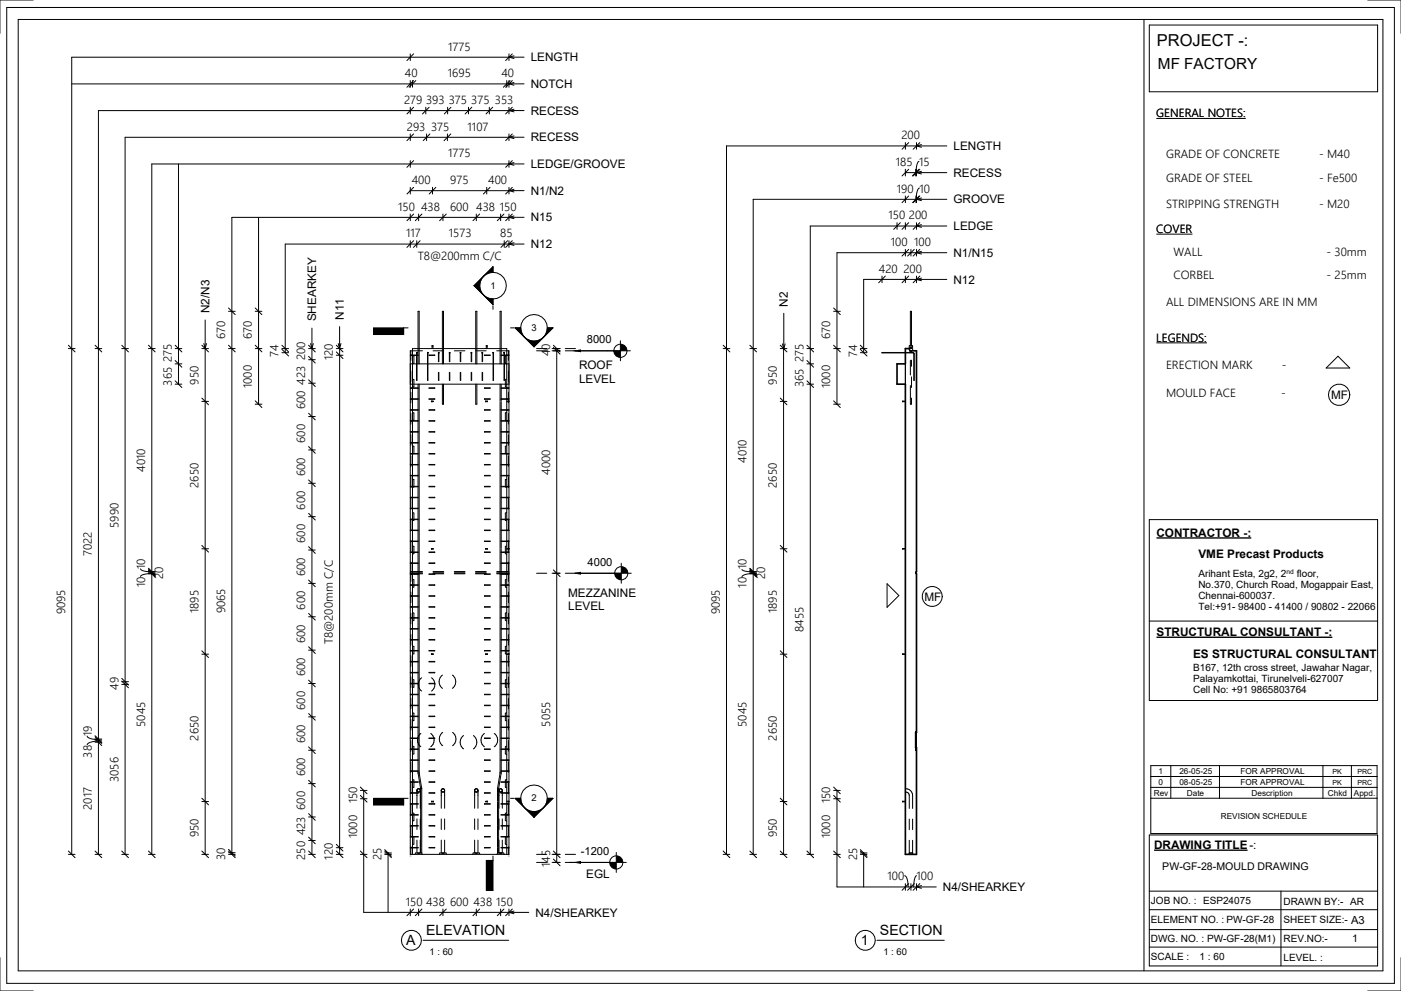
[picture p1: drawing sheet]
<svg xmlns="http://www.w3.org/2000/svg" width="420mm" height="297mm" viewBox="0 0 420 297" stroke-linecap="round" stroke-linejoin="round" font-family="sans-serif">
<g fill="#000">
<path d="M145 82.8l2.8-2.8v1.6l-1 .2zM142.2 85.6l2.8-2.8-.7 .8-.5 2zM142.2 85.6h1.6l.5 2 .7 .9zM145 88.5l1.8 1 1 .1v1.7zM154.5 239.3h1.6l.2 1.1 1 1.8zM164.1 239.3h1.7l-2.9 2.9 1.1-1.8zM112 239.3h9v2h-9zM145.8 258h2v9h-2zM160.1 243.3l2-.5 .8-.6-2.8 2.8zM157.3 242.2l.8 .6 2 .5v1.7zM172.6 258.6l1.5-.3v.5zM182.8 258.6h2v2a2 2 0 0 1-2-2z"/>
<path d="M184.8 256.6a2 2 0 0 1 2 2h-2z"/>
</g>
<g fill="none" stroke="#000" stroke-width=".3">
<path d="M123 16.2v2M124 16.2l-2 2M152.6 16.2v2M153.6 16.2l-2 2M154.1 16.7l-1.5 .4 1.5 .4M157.1 17.1l-135.6 .1v238.9M21.5 25.2h131.1M123 24.2v2M123 32.2v2M123.7 24.2v2M124 32.2l-2 2M124 24.2l-2 2"/>
<path d="M124.7 24.2l-2 2M127.7 32.2v2M128.7 32.2l-2 2M134.2 32.2v2M135.2 32.2l-2 2M140.5 32.2v2M141.5 32.2l-2 2M146.7 32.2v2M147.7 32.2l-2 2M151.9 24.2v2M152.6 24.2v2M152.6 32.2v2"/>
<path d="M152.6 25.1l1.5 .4M152.6 25.1h4.5M152.9 24.2l-2 2M153.6 32.2l-2 2M153.6 24.2l-2 2M154.1 24.7l-1.5 .4M154.1 32.7l-1.5 .4 1.5 .4M157.1 33.1l-127.6 .1v222.9M53.5 49.2v66M123 40.2v2M123 48.2v2M123 56.2v2"/>
<path d="M123 57.2h29.6M124 56.2l-2 2M124 48.2l-2 2M124 40.2l-2 2M127.9 40.2v2M128.9 40.2l-2 2M129.7 56.2v2M130.7 56.2l-2 2M134.2 40.2v2M135.2 40.2l-2 2M145.9 56.2v2M146.9 56.2l-2 2"/>
<path d="M152.6 40.2v2M152.6 48.2v2M152.6 56.2v2M152.6 57.1l1.5 .5M152.6 57.1h4.5M153.6 56.2l-2 2M153.6 48.2l-2 2M153.6 40.2l-2 2M154.1 48.7l-1.5 .4 1.5 .4M154.1 56.7l-1.5 .4M154.1 40.7l-1.5 .4 1.5 .4M157.1 41.1l-119.6 .1v214.9"/>
<path d="M157.1 49.1l-111.6 .1v206.9M271.5 43.8h-53.7v60.7M271.5 59.8h-45.7v44.7M77.5 65.2v56M123 64.2v2M123 72.2v2M124 72.2l-2 2M124 64.2l-2 2M125 72.2v2M125.5 64.2v2M126 72.2l-2 2M126.5 64.2l-2 2"/>
<path d="M132.8 64.2v2M133.8 64.2l-2 2M142.8 64.2v2M143.8 64.2l-2 2M150.1 64.2v2M151.1 64.2l-2 2M151.2 72.2v2M152.2 72.2l-2 2M152.6 64.2v2M152.6 72.2v2M153.6 72.2l-2 2M153.6 64.2l-2 2"/>
<path d="M154.1 64.7l-1.5 .5 1.5 .4M154.1 72.8l-1.5 .4 1.5 .4M157.1 65.2h-87.6v190.9M157.1 73.2h-71.6v32.5M269 67.8h-26v36.7M271.5 75.8h-20.5v17.5M61.5 95.9v160.2M68.5 93.3h2M68.5 92.3l2 2M76.5 93.3h2M76.5 92.3l2 2M93.5 98.4v157.7"/>
<path d="M101.8 97.9v6.6M142.2 85.6l5.6 5.7v-1.7M142.2 85.6h1.6M143.8 85.6a4 4 0 0 0 4 4M147.8 81.6a4 4 0 0 1 4 4 4 4 0 0 1-4 4M147.8 81.6a4 4 0 0 0-4 4 4 4 0 0 0 4 4M147.8 81.6a4 4 0 0 0-4 4M147.8 81.6v-1.6l-5.6 5.6M147.8 91.6v1.1M264.5 83.8h-5.5v20.7M20.5 104.5h2M20.5 103.5l2 2"/>
<path d="M28.5 104.5h2M28.5 103.5l2 2M36.5 104.5h2M36.5 103.5l2 2M44.5 104.5h2M44.5 103.5l2 2M52.5 104.5h2M52.5 109.1h2M52.5 115.2h2M52.5 114.2l2 2M52.5 108.1l2 2M52.5 103.5l2 2"/>
<path d="M60.5 104.5h2M60.5 119.3l2 2M60.5 103.5l2 2M61.1 103l.4 1.5 .4-1.5M68.5 104.5h2M68.5 103.5l2 2M76.5 104.5h2M76.5 103.5l2 2M84.5 104.5h2M84.5 105.7h2M84.5 104.7l2 2M84.5 103.5l2 2"/>
<path d="M92.5 104.5h2M92.5 113.9l2 2M92.5 114.9h2M92.5 106.8l2 2M92.5 107.8h2M92.5 103.5l2 2M93.1 103l.4 1.5 .4-1.5M100.8 104.5h2M100.8 105.5l2 2M100.8 106.5h2M100.8 103.5l2 2M101.4 103l.4 1.5"/>
<path d="M101.8 104.5v151.6M102.2 103l-.4 1.5M123 109.1h29.6M123 115.2h29.6M123.2 105.2v2.8M123.2 111.2v3.2M123.2 117.6v3.2M123.7 106.6l.4 .2v2.1l-.4 .2M123.7 113.6l.4 .2v2.2l-.4 .1M124.9 113.1v.9l.1-.9M124.9 105.7v.7M124.9 106.6v3.1"/>
<path d="M124.9 109.8v3.2M124.9 105.7h.1M125 105.7h.1M125 105.7v.7M125 106.6v3.1M125 109.8v3.2M125.4 106.4v-13.1h.3v13.1M125.4 106.6v2.5M125.4 115.2v1.1M125.4 116.4v3.2M125.4 119.7v3.1M125.4 106.4l-2.4 .1 2.4 .1"/>
<path d="M125.4 116.3h-2.4l2.4 .1M125.4 119.6h-2.4l2.4 .1M125.7 106.6v2.5M125.7 115.2v1.1M125.7 116.4v3.2M125.7 119.7v3.1M126.7 105.2h-3.7v150.9h29.6v-150.9h-3.7M128.2 113.1v.9l.1-.9M128.2 105.7v.7M128.2 106.6v3.1M128.2 109.8v3.2M128.2 105.7h.1"/>
<path d="M128.3 105.7h.1M128.3 105.7v.7M128.3 106.6v3.1M128.3 109.8v3.2M128.6 106.4h1.8l-1.8 .2M128.6 116.3h1.8l-1.8 .1M128.6 119.6h1.8l-1.8 .1M129.6 104.5v-.9h.2v.9M129.6 103.7h.2M129.9 105.2h3.1M131.5 111.6v2.4l.1-2.4M131.5 105.7v2.7"/>
<path d="M131.5 105.7h.1M131.6 105.7h.1M131.6 105.7v2.7M132.6 109.1v-15.8h.4v15.8M132.6 115.2v6h.4v-6M134.7 111.6v2.4l.2-2.4M134.7 105.7v2.7M134.7 105.7h.1M134.8 105.7h.1M134.9 105.7h.1M134.9 105.7v2.7M136.2 105.2h3.2"/>
<path d="M138 111.6v2.4l.1-2.4M138 105.7v2.7M138 105.7h.1M138.1 105.7h.1M138.1 105.7v2.7M141.3 111.6v2.4l.1-2.4M141.3 105.7v2.7M141.3 105.7h.1M141.4 105.7h.1M141.4 105.7v2.7M142.6 105.2h3.2M142.6 115.2v6h.4v-6"/>
<path d="M142.6 109.1v-15.8h.4v15.8M144.6 111.6v2.4l.1-2.4M144.6 105.7v2.7M144.6 105.7h.1M144.7 105.7h.1M144.7 105.7v2.7M145.8 104.5v-.9h.3v.9M145.8 103.7h.3M147 106.4h-1.7l1.7 .2M147 116.3h-1.7l1.7 .1M147 119.6h-1.7l1.7 .1M147.8 113.1v.9l.2-.9"/>
<path d="M147.8 105.7v.7M147.8 106.6v3.1M147.8 109.8v3.2M147.8 105.7h.1M147.9 105.7h-.1M147.9 105.7h.1M148 105.7h.1M148 105.7v.7M148 106.6v3.1M148 109.8v3.2M149.9 106.4v-13.1h.4v13.1M149.9 106.6v2.5"/>
<path d="M149.9 115.2v1.1M149.9 116.4v3.2M149.9 119.7v.5M150.2 106.4l2.4 .1-2.4 .1M150.2 116.3h2.4l-2.4 .1M150.2 119.6h2.4l-2.4 .1M150.3 106.6v2.5M150.3 115.2v1.1M150.3 116.4v3.2M150.3 119.7v.5M151.1 113.1v.9l.2-.9M151.1 105.7v.7"/>
<path d="M151.1 106.6v3.1M151.1 109.8v3.2M151.1 105.7h.1M151.2 105.7h-.1M151.2 105.7h.1M151.3 105.7v.7M151.3 106.6v3.1M151.3 109.8v3.2M151.9 106.6l-.4 .2v2.1l.4 .2M151.9 113.6l-.4 .2v2.2l.4 .1M152.4 105.2v2.8M152.4 111.2v3.2"/>
<path d="M152.4 117.6v3.2M160.9 105.2h3M160.9 104.5h3M165.5 105.2h2.4M165.5 104.5h2.4M165.9 103.5l2 2M165.9 104.2l2 2M166.9 104.5v154.1M169.5 105.2h3.1M169.5 104.5h3.1M264.5 105.7l9.5 .1 .1 8.2-.2-8.1zM271.5 109.1v6.1"/>
<path d="M272.6 104.5l.1-.9h.9v1.6M272.9 104.2a.23 .23 0 0 1 .3-.1 .23 .23 0 0 1 .1 .3 .23 .23 0 0 1-.4 0v-.1M273 103.6v-10.3h.3v10.3M273 104.1v.3M273 105.3v.3M273 108v4.4M273 115.6v4.5M273.3 119.3v1.9h-.3v-.6M273.3 104.1v.3M273.3 105.3v.3M273.3 108v1.8M273.3 113v3.2"/>
<path d="M401.2 106.8l3.5 3.5h-7.1zM60.5 120.3h2M76.5 121.2h2M76.5 120.2l2 2M92.5 133.9l2 2M92.5 134.9h2M92.5 123.9l2 2M92.5 124.9h2M123.2 123.9v3.2M123.2 130.3v3.2M123.2 136.7v3.2M123.7 123.6l.4 .2v2.2l-.4 .1"/>
<path d="M123.7 133.6l.4 .2v2.2l-.4 .1M125.4 123v3.1M125.4 126.3v3.1M125.4 129.5v3.2M125.4 132.8v3.2M125.4 136.1v3.1M125.4 139.4v3.1M125.4 122.8l-2.4 .1 2.4 .1M125.4 126.1l-2.4 .1 2.4 .1M125.4 129.4l-2.4 .1h2.4M125.4 132.7h-2.4l2.4 .1M125.4 136h-2.4l2.4 .1"/>
<path d="M125.4 139.2l-2.4 .1 2.4 .1M125.7 123v3.1M125.7 126.3v3.1M125.7 129.5v3.2M125.7 132.8v3.2M125.7 136.1v3.1M125.7 139.4v3.1M128.6 122.8h1.8l-1.8 .2M128.6 126.1h1.8l-1.8 .2M128.6 129.4h1.8l-1.8 .1M128.6 132.7h1.8l-1.8 .1M128.6 136h1.8l-1.8 .1"/>
<path d="M128.6 139.2h1.8l-1.8 .2M129.4 120.3l.5 .1h-.5zM145.6 120.3l.5 .1h-.5zM145.6 120.3v.1M147 122.8h-1.7l1.7 .2M147 126.1h-1.7l1.7 .2M147 129.4h-1.7l1.7 .1M147 132.7h-1.7l1.7 .1M147 136h-1.7l1.7 .1M147 139.2h-1.7l1.7 .2M149.9 120.4v2.4M149.9 123v3.1"/>
<path d="M149.9 126.3v3.1M149.9 129.5v3.2M149.9 132.8v3.2M149.9 136.1v3.1M149.9 139.4v3.1M150.2 122.8l2.4 .1-2.4 .1M150.2 126.1l2.4 .1-2.4 .1M150.2 129.4l2.4 .1h-2.4M150.2 132.7h2.4l-2.4 .1M150.2 136h2.4l-2.4 .1M150.2 139.2l2.4 .1-2.4 .1M150.3 120.4v2.4"/>
<path d="M150.3 123v3.1M150.3 126.3v3.1M150.3 129.5v3.2M150.3 132.8v3.2M150.3 136.1v3.1M150.3 139.4v3.1M151.9 123.6l-.4 .2v2.2l.4 .1M151.9 133.6l-.4 .2v2.2l.4 .1M151.9 120.4h.7M151.9 120.2h.7M152.4 123.9v3.2M152.4 130.3v3.2"/>
<path d="M152.4 136.7v3.2M152.5 120.2v.2M270.7 120.3v.1M271.5 120.3h-.9v.1h.9M273 120.2v.3M92.5 153.9l2 2M92.5 154.9h2M92.5 143.9l2 2M92.5 144.9h2M123.2 143v3.2M123.2 149.4v3.2M123.2 155.8v3.1"/>
<path d="M123.7 143.6l.4 .2v2.2l-.4 .1M123.7 153.6l.4 .2v2.2l-.4 .1M125.4 142.7v3.1M125.4 145.9v3.2M125.4 149.2v3.2M125.4 152.5v3.1M125.4 155.8v3.1M125.4 159.1v3.1M125.4 142.5l-2.4 .1 2.4 .1M125.4 145.8l-2.4 .1h2.4M125.4 149.1l-2.4 .1h2.4M125.4 152.4h-2.4l2.4 .1"/>
<path d="M125.4 155.6l-2.4 .1 2.4 .1M125.4 158.9l-2.4 .1 2.4 .1M125.7 142.7v3.1M125.7 145.9v3.2M125.7 149.2v3.2M125.7 152.5v3.1M125.7 155.8v3.1M125.7 159.1v3.1M128.6 142.5h1.8l-1.8 .2M128.6 145.8h1.8l-1.8 .1M128.6 149.1h1.8l-1.8 .1M128.6 152.4h1.8l-1.8 .1"/>
<path d="M128.6 155.6h1.8l-1.8 .2M128.6 158.9h1.8l-1.8 .2M147 142.5h-1.7l1.7 .2M147 145.8h-1.7l1.7 .1M147 149.1h-1.7l1.7 .1M147 152.4h-1.7l1.7 .1M147 155.6h-1.7l1.7 .2M147 158.9h-1.7l1.7 .2M149.9 142.7v3.1M149.9 145.9v3.2M149.9 149.2v3.2M149.9 152.5v3.1"/>
<path d="M149.9 155.8v3.1M149.9 159.1v3.1M150.2 142.5l2.4 .1-2.4 .1M150.2 145.8l2.4 .1h-2.4M150.2 149.1l2.4 .1h-2.4M150.2 152.4h2.4l-2.4 .1M150.2 155.6l2.4 .1-2.4 .1M150.2 158.9l2.4 .1-2.4 .1M150.3 142.7v3.1M150.3 145.9v3.2M150.3 149.2v3.2M150.3 152.5v3.1"/>
<path d="M150.3 155.8v3.1M150.3 159.1v3.1M151.9 143.6l-.4 .2v2.2l.4 .1M151.9 153.6l-.4 .2v2.2l.4 .1M152.4 143v3.2M152.4 149.4v3.2M152.4 155.8v3.1M42.1 170.6a4 4 0 0 0 3.4 .8M44.5 172h2M44.5 171.4h2M44.5 171.5h2M44.5 171.9h2"/>
<path d="M44.5 171l2 2M44.5 170.9l2 2M44.5 170.5l2 2M44.5 170.4l2 2M45.5 171.9l-1.7 .2a1.87 1.87 0 0 0-1.7 .7M60.5 163.5l2 2M60.5 164.5h2M92.5 173.9l2 2M92.5 174.9h2M92.5 163.9l2 2M92.5 164.9h2M123.2 162.1v3.2"/>
<path d="M123.2 168.5v2.9M123.2 172v2.3M123.2 177.5v3.2M123.2 172h3.5M123.2 171.4h3.5M123.2 171.4l-.2 .1h3.7M123.4 172l-.4 .1 2.4 .1M123.7 163.6l.4 .2v2.2l-.4 .1M123.7 173.6l.4 .2v2.2l-.4 .1M125.4 162.3v3.2M125.4 165.6v3.2M125.4 168.9v3.1"/>
<path d="M125.4 172.2v3.1M125.4 175.5v3.1M125.4 178.7v3.2M125.4 162.2l-2.4 .1h2.4M125.4 165.5l-2.4 .1h2.4M125.4 168.8h-2.4l2.4 .1M125.4 175.3l-2.4 .1 2.4 .1M125.4 178.6l-2.4 .1h2.4M125.7 162.3v3.2M125.7 165.6v3.2M125.7 168.9v3.1M125.7 172.2v3.1"/>
<path d="M125.7 175.5v3.1M125.7 178.7v3.2M126.7 171.9h-3.7l.2 .1M128.6 162.2h1.8l-1.8 .1M128.6 165.5h1.8l-1.8 .1M128.6 168.8h1.8l-1.8 .1M128.6 175.3h1.8l-1.8 .2M128.6 178.6h1.8l-1.8 .1M129.4 164.4l.5 .2h-.5zM129.9 171.4h3.1M129.9 171.5h3.1M129.9 171.9h3.1"/>
<path d="M130.4 172l-1.8 .2M133 172h-4.4M136.2 172h3.2M136.2 171.4h3.2M136.2 171.5h3.2M136.2 171.9h3.2M142.6 172h4.4M142.6 171.4h3.2M142.6 171.5h3.2M142.6 171.9h3.2M145.3 172l1.7 .2M145.6 164.4l.5 .2h-.5z"/>
<path d="M145.6 164.4v.2M147 162.2h-1.7l1.7 .1M147 165.5h-1.7l1.7 .1M147 168.8h-1.7l1.7 .1M147 175.3h-1.7l1.7 .2M147 178.6h-1.7l1.7 .1M148.9 172h3.5M148.9 171.4h3.5M148.9 171.9h3.7l-.2 .1M149.9 162.3v2.1M149.9 164.6v.9M149.9 165.6v3.2"/>
<path d="M149.9 168.9v3.1M149.9 172.2v3.1M149.9 175.5v3.1M149.9 178.7v3.2M150.2 162.2l2.4 .1h-2.4M150.2 165.5l2.4 .1h-2.4M150.2 168.8h2.4l-2.4 .1M150.2 175.3l2.4 .1-2.4 .1M150.2 178.6l2.4 .1h-2.4M150.3 162.3v2.1M150.3 164.6v.9M150.3 165.6v3.2"/>
<path d="M150.3 168.9v3.1M150.3 172.2v3.1M150.3 175.5v3.1M150.3 178.7v3.2M151.9 163.6l-.4 .2v2.2l.4 .1M151.9 173.6l-.4 .2v2.2l.4 .1M151.9 164.6h.7M151.9 164.4h.7M152.2 172l.4 .1-2.4 .1M152.4 162.1v3.2M152.4 168.5v2.9M152.4 172v2.3"/>
<path d="M152.4 177.5v3.2M152.4 171.4l.2 .1h-3.7M152.5 164.4v.2M160.9 171.9h3M165.5 171.9h2.4M165.9 170.9l2 2M169.5 171.9h3.1M266 175l3.5 3.5-3.5 3.6zM270.7 164.4v.2M271.5 164.4h-.9v.2h.9M60.5 195.1l2 2M60.5 196.1h2"/>
<path d="M92.5 193.9l2 2M92.5 194.9h2M92.5 183.9l2 2M92.5 184.9h2M123.2 183.9v3.1M123.2 190.2v3.2M123.2 196.6v3.2M123.7 183.7l.4 .1v2.2l-.4 .2M123.7 193.7l.4 .1v2.2l-.4 .2M125.4 182v3.2M125.4 185.3v3.2M125.4 188.6v3.1"/>
<path d="M125.4 191.9v3.1M125.4 195.1v3.2M125.4 198.4v3.2M125.4 181.9l-2.4 .1h2.4M125.4 185.2h-2.4l2.4 .1M125.4 188.5h-2.4l2.4 .1M125.4 191.7l-2.4 .1 2.4 .1M125.4 195l-2.4 .1h2.4M125.4 198.3l-2.4 .1h2.4M125.7 182v3.2M125.7 185.3v3.2M125.7 188.6v3.1"/>
<path d="M125.7 191.9v3.1M125.7 195.1v3.2M125.7 198.4v3.2M128.6 181.9h1.8l-1.8 .1M128.6 185.2h1.8l-1.8 .1M128.6 188.5h1.8l-1.8 .1M128.6 191.7h1.8l-1.8 .2M128.6 195h1.8l-1.8 .1M128.6 198.3h1.8l-1.8 .1M129.4 196l.5 .2h-.5zM145.6 196l.5 .2h-.5zM145.6 196v.2"/>
<path d="M147 181.9h-1.7l1.7 .1M147 185.2h-1.7l1.7 .1M147 188.5h-1.7l1.7 .1M147 191.7h-1.7l1.7 .2M147 195h-1.7l1.7 .1M147 198.3h-1.7l1.7 .1M149.9 182v3.2M149.9 185.3v3.2M149.9 188.6v3.1M149.9 191.9v3.1M149.9 195.1v.9M149.9 196.2v2.1"/>
<path d="M149.9 198.4v3.2M150.2 181.9l2.4 .1h-2.4M150.2 185.2h2.4l-2.4 .1M150.2 188.5h2.4l-2.4 .1M150.2 191.7l2.4 .1-2.4 .1M150.2 195l2.4 .1h-2.4M150.2 198.3l2.4 .1h-2.4M150.3 182v3.2M150.3 185.3v3.2M150.3 188.6v3.1M150.3 191.9v3.1M150.3 195.1v.9"/>
<path d="M150.3 196.2v2.1M150.3 198.4v3.2M151.9 183.7l-.4 .1v2.2l.4 .2M151.9 193.7l-.4 .1v2.2l.4 .2M151.9 196h.7M151.9 196.2h.7M152.4 183.9v3.1M152.4 190.2v3.2M152.4 196.6v3.2M152.5 196v.2M270.7 196v.2M271.5 196h-.9v.2h.9"/>
<path d="M36.5 204.2l2 2M36.5 205.2h2M36.5 203.4l2 2M36.5 204.4h2M92.5 213.9l2 2M92.5 214.9h2M92.5 203.9l2 2M92.5 204.9h2M123.2 202.9v3.2M123.2 209.3v3.2M123.2 215.7v3.2M123.7 203.7l.4 .1v2.2l-.4 .2"/>
<path d="M123.7 213.7l.4 .1v2.2l-.4 .2M125.4 201.7v3.2M125.4 205v3.1M125.4 208.3v3.1M125.4 211.6v3.1M125.4 214.8v3.2M125.4 218.1v3.2M125.4 201.6h-2.4l2.4 .1M125.4 204.9h-2.4l2.4 .1M125.4 208.1l-2.4 .1 2.4 .1M125.4 211.4l-2.4 .1 2.4 .1M125.4 214.7l-2.4 .1h2.4"/>
<path d="M125.4 218h-2.4l2.4 .1M125.7 201.7v3.2M125.7 205v3.1M125.7 208.3v3.1M125.7 211.6v3.1M125.7 214.8v3.2M125.7 218.1v3.2M126.2 219.9a2.45 2.45 0 0 0 0 4M126.4 203.2a2.45 2.45 0 0 0 0 4M128.6 201.6h1.8l-1.8 .1M128.6 204.9h1.8l-1.8 .1M128.6 208.1h1.8l-1.8 .2"/>
<path d="M128.6 211.4h1.8l-1.8 .2M128.6 214.7h1.8l-1.8 .1M128.6 218h1.8l-1.8 .1M129.1 219.9a2.45 2.45 0 0 1 0 4M129.4 203.2a2.45 2.45 0 0 1 0 4M132.7 202.4a2.45 2.45 0 0 0 0 4M132.7 219.6a2.45 2.45 0 0 0 0 4M135.6 202.4a2.45 2.45 0 0 1 0 4M135.7 219.6a2.45 2.45 0 0 1 0 4M145.2 219.9a2.45 2.45 0 0 0 0 4M147 201.6h-1.7l1.7 .1M147 204.9h-1.7l1.7 .1"/>
<path d="M147 208.1h-1.7l1.7 .2M147 211.4h-1.7l1.7 .2M147 214.7h-1.7l1.7 .1M147 218h-1.7l1.7 .1M148.2 219.9a2.45 2.45 0 0 1 0 4M149.9 201.7v3.2M149.9 205v3.1M149.9 208.3v3.1M149.9 211.6v3.1M149.9 214.8v3.2M149.9 218.1v3.2M150.2 201.6h2.4l-2.4 .1"/>
<path d="M150.2 204.9h2.4l-2.4 .1M150.2 208.1l2.4 .1-2.4 .1M150.2 211.4l2.4 .1-2.4 .1M150.2 214.7l2.4 .1h-2.4M150.2 218h2.4l-2.4 .1M150.3 201.7v3.2M150.3 205v3.1M150.3 208.3v3.1M150.3 211.6v3.1M150.3 214.8v3.2M150.3 218.1v3.2M151.9 203.7l-.4 .1v2.2l.4 .2"/>
<path d="M151.9 213.7l-.4 .1v2.2l.4 .2M152.4 202.9v3.2M152.4 209.3v3.2M152.4 215.7v3.1M274.5 219.6v-.2h.3v4.9l-.3 .1M26.1 220.7a3.6 3.6 0 0 0 3.4 1M28.5 221.5l2 2M28.5 222.5h2M28.5 220.9l2 2M28.5 221.9h2M28.5 220.6l2 2M28.5 221.6h2"/>
<path d="M29.5 222.2l-1.7 .1a1.8 1.8 0 0 0-1.7 1M60.5 239.3l2 2M92.5 233.9l2 2M92.5 234.9h2M92.5 223.9l2 2M92.5 224.9h2M108 236l2.1 2M108 237h2.1M108 238.5l2.1 2M108 239.5h2.1M109 237v36.5h49.5M121 239.3v2h-9v-2h10.4"/>
<path d="M123.2 222v3.2M123.2 228.4v3.2M123.2 234.8v3.1M123.7 223.7l.4 .1v2.2l-.4 .2M123.7 233.7l.4 .1v2.2l-.4 .2M125 237l.5 .5M125 237v5.3M125.1 236.7a.5 .5 0 0 0 .4 .8M125.1 236.7h.1M125.4 231.2l.4 3.2M125.4 221.4v3.1M125.4 224.7v3.1"/>
<path d="M125.4 228v3.1M125.4 221.3h-2.4l2.4 .1M125.4 224.5l-2.4 .1 2.4 .1M125.4 227.8l-2.4 .1 2.4 .1M125.4 231.1l-2.4 .1h2.4M125.4 234.4h-2.4l2.4 .1M125.4 237.7h-2.4l2.4 .1M125.5 236.5l-.4 .2M125.5 236.5l.5 .5M125.5 236.5l-.5 .5M125.5 236.5a.5 .5 0 0 1 .5 .7M125.7 231.2l.4 3.2"/>
<path d="M125.7 221.4v3.1M125.7 224.7v3.1M125.7 228v3.1M125.8 234.5l.3 3.2M126 237.2l-.5 .3M126 237l-.5 .5M126 237v5.3M126.1 237.8v3.1M126.1 234.5l.4 3.2M126.5 237.8v3.1M128.6 221.3h1.8l-1.8 .1M128.6 224.5h1.8l-1.8 .2"/>
<path d="M128.6 227.8h1.8l-1.8 .2M128.6 231.1h1.8l-1.8 .1M128.6 234.4h1.8l-1.8 .1M128.6 237.7h1.8l-1.8 .1M132.3 237l.5 .5M132.3 237v5.3M132.4 236.7l.2 .7M132.4 236.7h.1M132.6 237.4l.2 .1M132.8 236.5l-.4 .2M132.8 236.5l.5 .5M132.8 236.5l-.5 .5"/>
<path d="M132.8 236.5l.4 .2M133.2 236.7v.5M133.2 237.2l-.4 .3M133.3 237l-.5 .5M133.3 237v5.3M139 220.5a2.45 2.45 0 0 0 0 4M141.9 220.5a2.45 2.45 0 0 1 0 4M142.3 237l.5 .5M142.3 237v5.3M142.4 236.7a.5 .5 0 0 0 .4 .8M142.4 236.7h.1M142.8 236.5l-.4 .2"/>
<path d="M142.8 236.5l.5 .5M142.8 236.5l-.5 .5M142.8 236.5h.3M143.1 237.4l-.3 .1M143.1 236.5l.1 .7M143.2 237.2l-.1 .2M143.3 237l-.5 .5M143.3 237v5.3M147 221.3h-1.7l1.7 .1M147 224.5h-1.7l1.7 .2M147 227.8h-1.7l1.7 .2M147 231.1h-1.7l1.7 .1"/>
<path d="M147 234.4h-1.7l1.7 .1M147 237.7h-1.7l1.7 .1M149.2 237.8v2.4M149.5 234.5l-.3 3.2M149.5 237.8v2.4M149.6 237l.5 .5M149.6 237v5.3M149.7 236.7a.5 .5 0 0 0 .4 .8M149.7 236.7h.1M149.8 234.5l-.3 3.2M149.9 231.2l-.4 3.2M149.9 221.4v3.1"/>
<path d="M149.9 224.7v3.1M149.9 228v3.1M150.1 236.5l-.4 .2M150.1 236.5l.5 .5M150.1 236.5l-.5 .5M150.1 236.5a.5 .5 0 0 1 .4 .7M150.2 221.3h2.4l-2.4 .1M150.2 224.5l2.4 .1-2.4 .1M150.2 227.8l2.4 .1-2.4 .1M150.2 231.1l2.4 .1h-2.4M150.2 234.4h2.4l-2.4 .1M150.2 237.7h2.4l-2.4 .1"/>
<path d="M150.3 231.2l-.5 3.2M150.3 221.4v3.1M150.3 224.7v3.1M150.3 228v3.1M150.5 237.2l-.4 .3M150.6 237l-.5 .5M150.6 237v5.3M151.9 223.7l-.4 .1v2.2l.4 .2M151.9 233.7l-.4 .1v2.2l.4 .2M152.4 222v3.2M152.4 228.4v3.2M152.4 234.8v3.1"/>
<path d="M153.1 239.3h1M156.1 239.3a4 4 0 0 1 4-4 4 4 0 0 1 4 4M156.1 239.3a4 4 0 0 0 4 4 4 4 0 0 0 4-4M156.1 239.3a4 4 0 0 0 4 4M156.1 239.3h-1.6l5.6 5.7M164.1 239.3a4 4 0 0 1-4 4M164.1 239.3h1.7l-5.7 5.7M271.5 237.5h.1a1 1 0 0 1 1 1v3.9M271.5 236.5h.1a2 2 0 0 1 2 2v3.9M274.5 224.1v.9h.3M274.5 220h.3M274.5 225h.3"/>
<path d="M20.5 256.1h2M20.5 255.1l2 2M28.5 256.1h2M28.5 255.1l2 2M36.5 256.1h2M36.5 255.1l2 2M44.5 256.1h2M44.5 255.1l2 2M60.5 256.1h2M60.5 255.1l2 2M60.5 240.3h2M68.5 255.6h2"/>
<path d="M68.5 256.1h2M68.5 255.1l2 2M68.5 254.6l2 2M92.5 256.1h2M92.5 255.1l1 1M92.5 251l2 2M92.5 252h2M92.5 243.9l2 2M92.5 244.9h2M93.5 256.1l1 1M100.8 256.1h2M100.8 255.1l2 2"/>
<path d="M100.8 253.1l2 2M100.8 254.1h2M108 256.1h2.1M108 255.1l2.1 2M115.4 255.7h2M115.4 256.1h2M115.4 254.7l2 2M115.4 255.1l2 2M116.4 255.7v17.8M123.2 241.1v3.2M123.2 247.5v3.2M123.2 253.8v2.3"/>
<path d="M123.7 256.1v-151.6h28.2v151.6M123.7 243.7l.4 .1v2.2l-.4 .2M123.7 250.7l.4 .2v2.1l-.4 .2M125 245.5v3.2M125 251.9v3.8M125.4 240.9l-2.4 .1 2.4 .1M125.4 244.2l-2.4 .1 2.4 .1M125.4 247.5l-2.4 .1h2.4M125.4 250.8l-2.4 .1h2.4M125.4 254.1h-2.4l2.4 .1M125.5 255.8l-.9-.1-.2 .4M125.5 255.8h.1"/>
<path d="M125.6 255.8h-.1M125.7 255.8l.7-.1 .2 .4M125.7 255.8h-.1M126 245.5v3.2M126 251.9v3.8M126.1 254.2v1.4h.4v-1.4M126.1 241.1v3.1M126.1 244.4v3.1M126.1 247.6v3.2M126.1 250.9v3.2M126.5 241.1v3.1M126.5 244.4v3.1"/>
<path d="M126.5 247.6v3.2M126.5 250.9v3.2M128.6 240.9h1.8l-1.8 .2M128.6 244.2h1.8l-1.8 .2M128.6 247.5h1.8l-1.8 .1M128.6 250.8h1.8l-1.8 .1M128.6 254.1h1.8l-1.8 .1M129.4 240.2l.5 .2h-.5zM132.3 245.5v3.2M132.3 251.9v3.8M132.7 255.8l-.8-.1-.2 .4M132.7 255.8h.1"/>
<path d="M132.9 255.8l.8-.1 .2 .4M132.9 255.8h-.1M133.3 245.5v3.2M133.3 251.9v3.8M142.3 245.5v3.2M142.3 251.9v3.8M142.8 255.8l-.9-.1-.2 .4M142.8 255.8h.1M142.9 255.8h-.1M143 255.8l.7-.1 .2 .4M143 255.8h-.1M143.3 245.5v3.2"/>
<path d="M143.3 251.9v3.8M145.7 240.2l.5 .2h-.5zM147 240.9h-1.7l1.7 .2M147 244.2h-1.7l1.7 .2M147 247.5h-1.7l1.7 .1M147 250.8h-1.7l1.7 .1M147 254.1h-1.7l1.7 .1M147.8 256.6v10.4h-2v-9h2M149.2 254.2v1.4h.3v-1.4M149.2 240.4v.5M149.2 241.1v3.1M149.2 244.4v3.1"/>
<path d="M149.2 247.6v3.2M149.2 250.9v3.2M149.5 240.4v.5M149.5 241.1v3.1M149.5 244.4v3.1M149.5 247.6v3.2M149.5 250.9v3.2M149.6 245.5v3.2M149.6 251.9v3.8M149.9 255.7l.1 .1M149.9 255.7h-.7l-.2 .4M150 255.8h.1"/>
<path d="M150.2 255.8h-.1M150.2 240.9l2.4 .1-2.4 .1M150.2 244.2l2.4 .1-2.4 .1M150.2 247.5l2.4 .1h-2.4M150.2 250.8l2.4 .1h-2.4M150.2 254.1h2.4l-2.4 .1M150.2 255.8h.1M150.3 255.8h-.1M150.3 255.7h.7l.2 .4M150.3 255.7v.1M150.3 255.7l-.1 .1M150.6 245.5v3.2"/>
<path d="M150.6 251.9v3.8M151.9 243.7l-.4 .1v2.2l.4 .2M151.9 250.7l-.4 .2v2.1l.4 .2M151.9 240.4h.7M151.9 240.2h.7M152.4 241.1v3.2M152.4 247.5v3.2M152.4 253.8v2.3M152.5 240.2v.2M160.1 243.3v1.7M160.9 256.1h3M160.9 258.6h3"/>
<path d="M165.5 256.1h2.4M165.5 258.6h2.4M165.9 255.1l2 2M165.9 257.6l2 2M169.5 256.1h3.1M169.5 258.6h18.3M172.6 258.6l1.5-.3v.5zM184.8 255.6v6M251 256.1v9.8h20.5M259 256.1v9.8M270.7 240.2v.2M271.5 240.2h-.9v.2h.9"/>
<path d="M272.5 256.1l.2-.4h.9l.2 .4M272.6 245.6v3.1M272.6 251.9v3.9M273.6 245.6v3.1M273.6 251.9v3.9M123 272.5v2M124 272.5l-2 2M125.5 272.5v2M126.5 272.5l-2 2M132.8 272.5v2M133.8 272.5l-2 2M142.8 272.5v2"/>
<path d="M143.8 272.5l-2 2M150.1 272.5v2M151.1 272.5l-2 2M152.6 272.5v2M153.6 272.5l-2 2M154.1 273.1l-1.5 .4 1.5 .4"/>
<circle cx="401.5" cy="118.4" r="3.2"/>
<circle cx="279.5" cy="178.8" r="3"/>
<circle cx="184.8" cy="258.6" r="2"/>
</g>
<path d="M123.2 256.1v.7h-.2v-.7M152.4 256.1v.7h.2v-.7" fill="none" stroke="#ffbc79" stroke-width=".3"/>
<path d="M271.5 104.5h1.1l.2 .7h2v66.2l-.2 .5 .2 .1v47.6h-.3v4.5h.3v32h-3.3v-140.9h-2.5v-6.1h2.5z" fill="none" stroke="#000" stroke-width=".5"/>
<path d="M174.2 253.2h8.5v3.8h-8.5z" fill="#fff"/>
<g fill="none" stroke="#000" stroke-width=".3">
<path d="M172.3 171.9h17M172.6 171.9l1.5-.3v.5zM186.3 168.9v6"/>
<circle cx="186.3" cy="171.9" r="2"/>
</g>
<path d="M172.6 171.9l1.5-.3v.5zM184.3 171.9h2v2a2 2 0 0 1-2-2zM186.3 169.9a2 2 0 0 1 2 2h-2z" fill="#000"/>
<path d="M176.2 166.5h7.4v3.8h-7.4z" fill="#fff"/>
<g fill="none" stroke="#000" stroke-width=".3">
<path d="M172 105.2h17M172.6 105.2l1.5-.3v.5zM186 102.2v6"/>
<circle cx="186" cy="105.2" r="2"/>
</g>
<path d="M172.6 105.2l1.5-.3v.5zM184 105.2h2v2a2 2 0 0 1-2-2zM186 103.2a2 2 0 0 1 2 2h-2z" fill="#000"/>
<path d="M175.9 99.8h7.5v3.8h-7.5z" fill="#fff"/>
<path d="M154.5 98.3h1.6l.6 2 .6 .8zM164.1 98.3h1.7l-2.9 2.8 .7-.8zM112 98.3h9v2h-9zM160.1 102.3l2-.5 .8-.7-2.8 2.9zM157.3 101.1l.8 .7 2 .5v1.7z" fill="#000"/>
<g fill="none" stroke="#000" stroke-width=".3">
<path d="M2 2.2h416.1v292.6h-416.1zM5.5 5.8h409.2v285.3h-409.2zM10 0h-10v10M343 5.8v285.3M344.6 7.5h68.5v20h-68.5zM410.1 0h10v10M271.5 42.8v2M271.5 50.8v2M271.5 58.8v2M271.5 43.8h12.4M271.5 51.8h12.4M272.5 42.8l-2 2"/>
<path d="M272.5 58.8l-2 2M272.5 50.8l-2 2M274.5 50.8v2M274.6 58.8v2M274.8 42.8v2M274.8 50.8v2M274.8 58.8v2M275.5 50.8l-2 2M275.6 48.4a4 4 0 0 0-.9 3.4M275.6 58.8l-2 2M275.7 56.4a3.8 3.8 0 0 0-1 3.4M275.8 42.8l-2 2"/>
<path d="M275.8 58.8l-2 2M275.8 50.8l-2 2M276.3 59.4l-1.5 .4 1.5 .4M276.3 43.3l-1.5 .5 1.5 .4M276.3 51.4l-1.5 .4 1.5 .4M283.9 59.8h-12.4M269 66.8v2M270 66.8l-2 2M271.5 66.8v2M271.5 74.8v2M271.5 75.8h12.4M272.5 74.8l-2 2"/>
<path d="M272.5 66.8l-2 2M273.1 74.8v2M274.1 74.8l-2 2M274.8 66.8v2M274.8 74.8v2M275.8 74.8l-2 2M275.8 66.8l-2 2M276.3 75.4l-1.5 .4 1.5 .4M276.3 67.4l-1.5 .4 1.5 .4M283.9 67.8h-14.9M121 98.3v2h-9v-2h10.4M153.1 98.3h1"/>
<path d="M156.1 98.3a4 4 0 0 1 4-4 4 4 0 0 1 4 4M156.1 98.3a4 4 0 0 0 4 4 4 4 0 0 0 4-4M156.1 98.3a4 4 0 0 0 4 4M156.1 98.3h-1.6l5.6 5.7M164.1 98.3a4 4 0 0 1-4 4M164.1 98.3h1.7l-5.7 5.7M235 93.9v10.7M250 92.3l2 2M250 93.3h2M251 93.3v27.9M264.5 83.8h10.3M264.5 82.8v2"/>
<path d="M265.5 82.8l-2 2M271.5 82.8v2M272.5 82.8l-2 2M274.8 83.8l1.5 .4M274.8 83.8h9.1M274.8 82.8v2M275.8 82.8l-2 2M276.3 83.4l-1.5 .4M160.1 102.3v1.7M216.8 104.5h2M216.8 103.5l2 2M217.8 104.5v151.6"/>
<path d="M224.8 104.5h2M224.8 103.5l2 2M225.8 104.5v151.6M233.9 104.5h2.1M233.9 119.3l2.1 2M233.9 103.5l2.1 2M234.6 103.1l.4 1.5M235 104.5v151.6M235.4 103.1l-.4 1.5M242 104.5h2M242 114.2l2 2M242 115.2h2"/>
<path d="M242 108.1l2 2M242 109.1h2M242 103.5l2 2M243 104.5v151.6M250 104.5h2M250 103.5l2 2M258 104.7l2 2M258 105.7h2M258 103.5l2 2M258 104.5h2M259 104.5v1.2M233.9 120.3h2.1"/>
<path d="M250 120.2l2 2M250 121.2h2M344.6 155.8h68.5v54.2h-68.5zM222.5 170.7l.9 .5 2.4 .2M224.8 171l2 2M224.8 172h2M224.8 170.9l2 2M224.8 171.9h2M224.8 170.5l2 2M224.8 171.5h2M224.8 170.4l2 2M224.8 171.4h2"/>
<path d="M225.8 171.9l-1.7 .2a1.82 1.82 0 0 0-1.6 .9M233.9 163.5l2.1 2M233.9 164.5h2.1M233.9 195.1l2.1 2M233.9 196.1h2.1M344.6 186.2h68.5M233.9 239.3l2.1 2M250 238.5l2 2M250 239.5h2M250 236l2 2M250 237h2M251 237v19.1"/>
<path d="M216.8 256.1h2M216.8 255.1l2 2M224.8 256.1h2M224.8 255.1l2 2M233.9 256.1h2.1M233.9 255.1l2.1 2M233.9 240.3h2.1M242 255.1l2 2M242 256.1h2M250 256.1h2M250 255.1l2 2M258 256.1h2"/>
<path d="M258 255.1l2 2M258 254.7l2 2M258 255.7h2M259 255.7v.4M344.6 250.3h68.5v39.3h-68.5zM271.3 262.5a3.6 3.6 0 0 1 1 3.4M271.5 264.9v2M272.5 264.9l-2 2M273.1 264.9v2M274.1 264.9l-2 2M274.8 264.9v2M274.8 262.5a4.1 4.1 0 0 0-.8 3.4"/>
<path d="M275.8 264.9l-2 2M276.3 265.5l-1.5 .4 1.5 .4M280.7 265.9h-9.2M344.6 272.7h68.5M344.6 267.2h68.5M344.6 278.7h68.5M384.1 267.2v22.4M0 287.1v10h10M344.6 283.9h68.5M420.1 287.1v10h-10"/>
</g>
<g fill="#fff">
<path d="M346.9 9.5h27.5v5.4h-27.5z"/>
<path d="M405.1 273.8h4.1v3.9h-4.1z"/>
<path d="M346.8 187.4h51.8v4.1h-51.8z"/>
<path d="M357.7 193.9h54.2v4.1h-54.2z"/>
<path d="M346 251.2h27.6v4.2h-27.6z"/>
<path d="M373.6 251.2h1v4.2h-1z"/>
<path d="M374.6 251.2h2.2v4.2h-2.2z"/>
<path d="M346.8 157.6h27.9v4.1h-27.9z"/>
<path d="M359.3 164.1h37.3v4.1h-37.3z"/>
<path d="M359.7 285.1h7.5v3.3h-7.5z"/>
<path d="M405.5 279.4h1.7v3.7h-1.7z"/>
<path d="M367.7 274.1h14.3v3.3h-14.3z"/>
<path d="M347.2 16.6h29.6v5.1h-29.6z"/>
<path d="M348.5 258h44.2v3.6h-44.2z"/>
<path d="M361.9 279.8h20.4v3.3h-20.4z"/>
<path d="M404.8 268.8h4.1v3.3h-4.1z"/>
<path d="M360.7 268.5h14.3v3.3h-14.3z"/>
</g>
<path d="M346.8 161.3h28.4M346.8 191h52.7M346 254.9h28.1" fill="none" stroke="#000" stroke-width=".41"/>
<g fill="none" stroke="#000" stroke-width=".3">
<path d="M346.7 35.5h26.8M346.7 70.2h10.8M346.7 102.8h15.2M345 229.5h67.9v20.4h-67.9zM345 232.8h67.9M345 236h67.9M345 239.3h67.9M351.1 229.5v9.8M365.7 229.5v9.8M396.7 229.5v9.8M405.2 229.5v9.8M126.9 281.9h25.6"/>
<path d="M262.9 281.9h20.2"/>
<circle cx="123.4" cy="281.9" r="3"/>
<circle cx="259.4" cy="281.9" r="3"/>
</g>
<text font-size="4.9" x="346.9" y="13.9">PROJECT -:</text>
<text font-size="4.6" x="347.2" y="20.7">MF FACTORY</text>
<g font-size="4.2">
<text x="127.8" y="280.2">ELEVATION</text>
<text x="263.8" y="280.2">SECTION</text>
<text x="121.8" y="283.4">A</text>
<text x="258.1" y="283.4">1</text>
</g>
<g font-size="3.5">
<text x="134.4" y="15.2">1775</text>
<text x="121.4" y="23.2">40</text>
<text x="134.3" y="23.2">1695</text>
<text x="150.3" y="23.2">40</text>
<text x="159.1" y="18.4">LENGTH</text>
<text x="159.1" y="26.4">NOTCH</text>
<text x="121.2" y="31.2">279</text>
<text x="127.8" y="31.2">393</text>
<text x="134.5" y="31.2">375</text>
<text x="141.3" y="31.2">375</text>
<text x="148.4" y="31.2">353</text>
<text x="159.1" y="34.4">RECESS</text>
<text x="346.7" y="35.2">GENERAL NOTES:</text>
<text x="122" y="39.2">293</text>
<text x="129.3" y="39.2">375</text>
<text x="140.2" y="39.2">1107</text>
<text x="270.3" y="41.8">200</text>
<text x="134.4" y="47.2">1775</text>
<text x="159.1" y="42.4">RECESS</text>
<text x="285.9" y="45">LENGTH</text>
<text x="349.6" y="47.3">GRADE OF CONCRETE</text>
<text x="395.5" y="47.3">- M40</text>
<text x="159.1" y="50.4">LEDGE/GROOVE</text>
<text x="268.6" y="49.8">185</text>
<text x="275.6" y="49.8">15</text>
<text x="285.9" y="53">RECESS</text>
<text x="123.5" y="55.2">400</text>
<text x="135" y="55.2">975</text>
<text x="146.4" y="55.2">400</text>
<text x="159.1" y="58.4">N1/N2</text>
<text x="268.9" y="57.8">190</text>
<text x="275.7" y="57.8">10</text>
<text x="349.6" y="54.6">GRADE OF STEEL</text>
<text x="395.5" y="54.6">- Fe500</text>
<text x="119.4" y="63.2">150</text>
<text x="126.3" y="63.2">438</text>
<text x="135" y="63.2">600</text>
<text x="142.8" y="63.2">438</text>
<text x="149.9" y="63.2">150</text>
<text x="266.4" y="65.8">150</text>
<text x="272.5" y="65.8">200</text>
<text x="285.9" y="61">GROOVE</text>
<text x="349.6" y="62.3">STRIPPING STRENGTH</text>
<text x="395.5" y="62.3">- M20</text>
<text x="121.8" y="71.2">117</text>
<text x="134.6" y="71.2">1573</text>
<text x="150" y="71.2">85</text>
<text x="159.1" y="66.4">N15</text>
<text x="285.9" y="69">LEDGE</text>
<text x="346.7" y="69.9">COVER</text>
<text x="125.2" y="77.9">T8@200mm C/C</text>
<text x="159.1" y="74.4">N12</text>
<text x="267.1" y="73.8">100</text>
<text x="274.1" y="73.8">100</text>
<text x="285.9" y="77">N1/N15</text>
<text x="351.8" y="76.8">WALL</text>
<text x="397.8" y="76.8">- 30mm</text>
<text x="263.5" y="81.8">420</text>
<text x="270.9" y="81.8">200</text>
<text x="351.8" y="83.5">CORBEL</text>
<text x="397.8" y="83.5">- 25mm</text>
<text x="285.9" y="85">N12</text>
<text x="62.8" y="93.9" transform="rotate(-90 62.8 93.9)">N2/N3</text>
<text x="103.1" y="95.9" transform="rotate(-90 103.1 95.9)">N11</text>
<text x="236.3" y="91.9" transform="rotate(-90 236.3 91.9)">N2</text>
<text x="349.6" y="91.6">ALL DIMENSIONS ARE IN MM</text>
<text x="67.5" y="101.7" transform="rotate(-90 67.5 101.7)">670</text>
<text x="75.5" y="101.7" transform="rotate(-90 75.5 101.7)">670</text>
<text x="94.8" y="96.4" transform="rotate(-90 94.8 96.4)">SHEARKEY</text>
<text x="249" y="101.7" transform="rotate(-90 249 101.7)">670</text>
<text x="83.5" y="107" transform="rotate(-90 83.5 107)">74</text>
<text x="91.5" y="107.9" transform="rotate(-90 91.5 107.9)">200</text>
<text x="164.9" y="106.8" transform="rotate(-90 164.9 106.8)">40</text>
<text x="257" y="107" transform="rotate(-90 257 107)">74</text>
<text x="346.7" y="102.5">LEGENDS:</text>
<text x="51.5" y="108.7" transform="rotate(-90 51.5 108.7)">275</text>
<text x="99.8" y="108.1" transform="rotate(-90 99.8 108.1)">120</text>
<text x="173.6" y="110.8">ROOF</text>
<text x="241" y="108.6" transform="rotate(-90 241 108.6)">275</text>
<text x="349.6" y="110.8">ERECTION MARK</text>
<text x="384.3" y="110.8">-</text>
<text x="51.5" y="115.6" transform="rotate(-90 51.5 115.6)">365</text>
<text x="59.5" y="115.3" transform="rotate(-90 59.5 115.3)">950</text>
<text x="75.5" y="116.4" transform="rotate(-90 75.5 116.4)">1000</text>
<text x="91.5" y="115.4" transform="rotate(-90 91.5 115.4)">423</text>
<text x="173.6" y="114.7">LEVEL</text>
<text x="233" y="115.3" transform="rotate(-90 233 115.3)">950</text>
<text x="241" y="116.2" transform="rotate(-90 241 116.2)">365</text>
<text x="249" y="116.4" transform="rotate(-90 249 116.4)">1000</text>
<text x="349.6" y="119.1">MOULD FACE</text>
<text x="384.2" y="119.1">-</text>
<text x="399.1" y="119.7">MF</text>
<text x="91.5" y="122.7" transform="rotate(-90 91.5 122.7)">600</text>
<text x="91.5" y="132.7" transform="rotate(-90 91.5 132.7)">600</text>
<text x="43.5" y="141.5" transform="rotate(-90 43.5 141.5)">4010</text>
<text x="91.5" y="142.7" transform="rotate(-90 91.5 142.7)">600</text>
<text x="164.9" y="142.3" transform="rotate(-90 164.9 142.3)">4000</text>
<text x="223.8" y="138.7" transform="rotate(-90 223.8 138.7)">4010</text>
<text x="59.5" y="146.2" transform="rotate(-90 59.5 146.2)">2650</text>
<text x="233" y="146.2" transform="rotate(-90 233 146.2)">2650</text>
<text x="91.5" y="152.7" transform="rotate(-90 91.5 152.7)">600</text>
<text x="35.5" y="158.2" transform="rotate(-90 35.5 158.2)">5990</text>
<text x="346.8" y="160.9">CONTRACTOR -:</text>
<text x="27.5" y="166.8" transform="rotate(-90 27.5 166.8)">7022</text>
<text x="91.5" y="162.8" transform="rotate(-90 91.5 162.8)">600</text>
<text x="359.3" y="167.3">VME Precast Products</text>
<text x="43.5" y="170.6" transform="rotate(-90 43.5 170.6)">10</text>
<text x="48.9" y="173.6" transform="rotate(-90 48.9 173.6)">20</text>
<text x="91.5" y="172.8" transform="rotate(-90 91.5 172.8)">600</text>
<text x="223.8" y="170.7" transform="rotate(-90 223.8 170.7)">10</text>
<text x="229.5" y="173.6" transform="rotate(-90 229.5 173.6)">20</text>
<text x="43.5" y="176.1" transform="rotate(-90 43.5 176.1)">10</text>
<text x="170.4" y="178.9">MEZZANINE</text>
<text x="223.8" y="176.2" transform="rotate(-90 223.8 176.2)">10</text>
<text x="19.5" y="184.1" transform="rotate(-90 19.5 184.1)">9095</text>
<text x="59.5" y="183.8" transform="rotate(-90 59.5 183.8)">1895</text>
<text x="67.5" y="183.9" transform="rotate(-90 67.5 183.9)">9065</text>
<text x="91.5" y="182.8" transform="rotate(-90 91.5 182.8)">600</text>
<text x="170.4" y="182.9">LEVEL</text>
<text x="215.8" y="184.1" transform="rotate(-90 215.8 184.1)">9095</text>
<text x="233" y="183.8" transform="rotate(-90 233 183.8)">1895</text>
<text x="277.2" y="180.1">MF</text>
<text x="241" y="189.5" transform="rotate(-90 241 189.5)">8455</text>
<text x="346.8" y="190.7">STRUCTURAL CONSULTANT -:</text>
<text x="91.5" y="192.8" transform="rotate(-90 91.5 192.8)">600</text>
<text x="99.8" y="193.2" transform="rotate(-90 99.8 193.2)">T8@200mm C/C</text>
<text x="357.7" y="197.1">ES STRUCTURAL CONSULTANT</text>
<text x="91.5" y="202.8" transform="rotate(-90 91.5 202.8)">600</text>
<text x="35.5" y="206.7" transform="rotate(-90 35.5 206.7)">49</text>
<text x="91.5" y="212.8" transform="rotate(-90 91.5 212.8)">600</text>
<text x="27.5" y="220.7" transform="rotate(-90 27.5 220.7)">19</text>
<text x="43.5" y="217.9" transform="rotate(-90 43.5 217.9)">5045</text>
<text x="164.9" y="217.8" transform="rotate(-90 164.9 217.8)">5055</text>
<text x="223.8" y="217.9" transform="rotate(-90 223.8 217.9)">5045</text>
<text x="27.5" y="227.1" transform="rotate(-90 27.5 227.1)">38</text>
<text x="59.5" y="222" transform="rotate(-90 59.5 222)">2650</text>
<text x="91.5" y="222.8" transform="rotate(-90 91.5 222.8)">600</text>
<text x="233" y="222" transform="rotate(-90 233 222)">2650</text>
<text x="91.5" y="232.8" transform="rotate(-90 91.5 232.8)">600</text>
<text x="35.5" y="234.5" transform="rotate(-90 35.5 234.5)">3056</text>
<text x="27.5" y="242.8" transform="rotate(-90 27.5 242.8)">2017</text>
<text x="91.5" y="242.8" transform="rotate(-90 91.5 242.8)">600</text>
<text x="107.1" y="240.8" transform="rotate(-90 107.1 240.8)">150</text>
<text x="249" y="240.8" transform="rotate(-90 249 240.8)">150</text>
<text x="59.5" y="251.1" transform="rotate(-90 59.5 251.1)">950</text>
<text x="91.5" y="250.4" transform="rotate(-90 91.5 250.4)">423</text>
<text x="107.1" y="251.3" transform="rotate(-90 107.1 251.3)">1000</text>
<text x="233" y="251.1" transform="rotate(-90 233 251.1)">950</text>
<text x="249" y="251.3" transform="rotate(-90 249 251.3)">1000</text>
<text x="67.5" y="257.8" transform="rotate(-90 67.5 257.8)">30</text>
<text x="91.5" y="257.8" transform="rotate(-90 91.5 257.8)">250</text>
<text x="99.8" y="257.7" transform="rotate(-90 99.8 257.7)">120</text>
<text x="114.4" y="257.8" transform="rotate(-90 114.4 257.8)">25</text>
<text x="257" y="257.8" transform="rotate(-90 257 257.8)">25</text>
<text x="346" y="254.5">DRAWING TITLE</text>
<text x="374.6" y="254.5">-:</text>
<text x="164.9" y="259.9" transform="rotate(-90 164.9 259.9)">145</text>
<text x="175.8" y="263.2">EGL</text>
<text x="266.1" y="263.9">100</text>
<text x="274.8" y="263.9">100</text>
<text x="282.7" y="267.2">N4/SHEARKEY</text>
<text x="121.7" y="271.5">150</text>
<text x="127.8" y="271.5">438</text>
<text x="135" y="271.5">600</text>
<text x="142" y="271.5">438</text>
<text x="148.8" y="271.5">150</text>
<text x="160.5" y="274.8">N4/SHEARKEY</text>
</g>
<g font-size="3.4">
<text x="175.9" y="102.9">8000</text>
<text x="176.2" y="169.6">4000</text>
<text x="174.2" y="256.3">-1200</text>
<text x="405.1" y="276.9">A3</text>
</g>
<g font-size="3.2">
<text x="348.5" y="260.9">PW-GF-28-MOULD DRAWING</text>
<text x="405.5" y="282.4">1</text>
</g>
<g font-size="3">
<text x="359.3" y="172.9">Arihant Esta, 2g2, 2</text>
<text x="388.8" y="172.9">floor,</text>
<text x="359.3" y="176.2">No.370, Church Road, Mogappair East,</text>
<text x="359.3" y="179.5">Chennai-600037.</text>
<text x="359.3" y="182.8">Tel:+91- 98400 - 41400 / 90802 - 22066</text>
<text x="357.7" y="201.1">B167, 12th cross street, Jawahar Nagar,</text>
<text x="357.7" y="204.4">Palayamkottai, Tirunelveli-627007</text>
<text x="357.7" y="207.8">Cell No: +91 9865803764</text>
<text x="345.1" y="270.9">JOB NO. :</text>
<text x="360.7" y="271.1">ESP24075</text>
<text x="384.8" y="271.4">DRAWN BY:-</text>
<text x="404.8" y="271.4">AR</text>
<text x="345.1" y="276.8">ELEMENT NO. :</text>
<text x="367.7" y="276.8">PW-GF-28</text>
<text x="384.8" y="276.8">SHEET SIZE:-</text>
<text x="345.1" y="282.4">DWG. NO. :</text>
<text x="345.1" y="287.7">SCALE :</text>
<text x="359.7" y="287.7">1 : 60</text>
<text x="361.9" y="282.4">PW-GF-28(M1)</text>
<text x="384.8" y="282.4">REV.NO:-</text>
<text x="384.8" y="288">LEVEL. :</text>
</g>
<g font-size="2.8">
<text x="147.1" y="86.6">1</text>
<text x="159.4" y="99.2">3</text>
<text x="159.4" y="240.3">2</text>
<text x="128.8" y="286.4">1 : 60</text>
<text x="264.9" y="286.4">1 : 60</text>
</g>
<g font-size="2.5">
<text x="347.4" y="232">1</text>
<text x="353.6" y="232">26-05-25</text>
<text x="372" y="232">FOR APPROVAL</text>
<text x="345.9" y="238.6">Rev</text>
<text x="347.4" y="235.3">0</text>
<text x="353.6" y="235.3">08-05-25</text>
<text x="355.9" y="238.6">Date</text>
<text x="372" y="235.3">FOR APPROVAL</text>
<text x="375.3" y="238.6">Description</text>
<text x="398.2" y="238.6">Chkd</text>
<text x="406" y="238.6">Appd.</text>
<text x="366" y="245.4">REVISION SCHEDULE</text>
</g>
<g font-size="2.1">
<text x="399.5" y="232">PK</text>
<text x="407" y="232">PRC</text>
<text x="399.5" y="235.2">PK</text>
<text x="407" y="235.2">PRC</text>
</g>
<text font-size="2" x="385.7" y="172">nd</text>
</svg>
